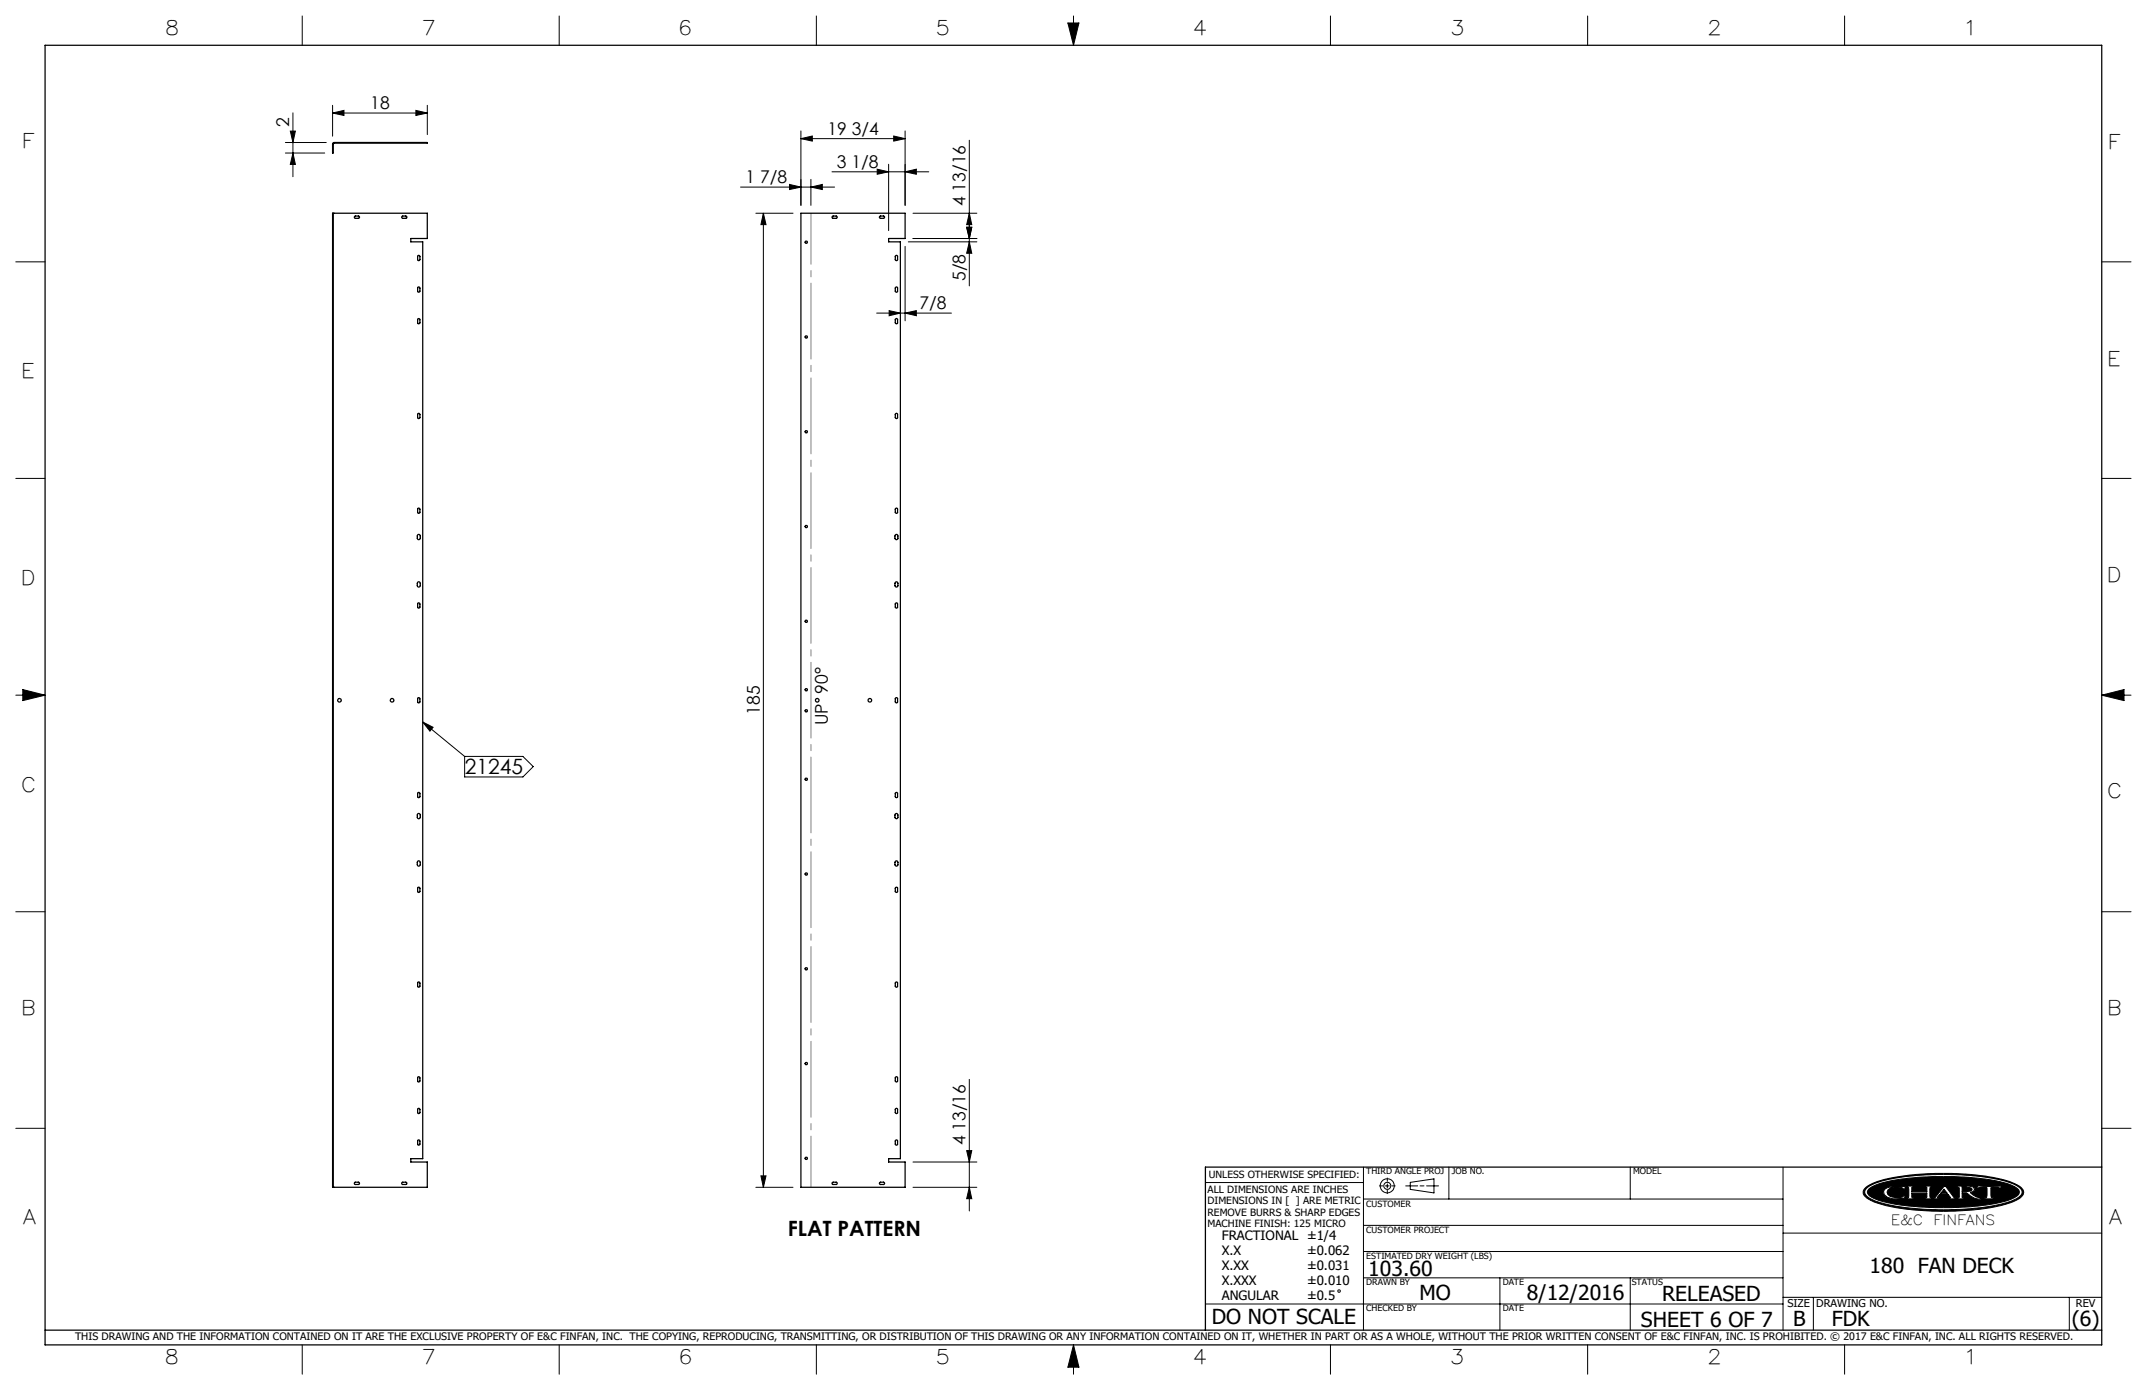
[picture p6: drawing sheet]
<svg xmlns="http://www.w3.org/2000/svg" width="432mm" height="279mm" viewBox="0 0 432 279" stroke-linecap="round" stroke-linejoin="round" font-family="sans-serif">
<g fill="none" stroke="#000" stroke-width=".2">
<path d="M60.8 3.2v5.9M112.5 3.2v5.9M164.2 3.2v5.9M214.8 4.6h2.2l-1.1 4.5zM215.9 3.2v5.9M267.6 3.2v5.9M319.3 3.2v5.9M371 3.2v5.9M57.4 30.8h7.9M57.4 28.6h8.2M58.4 26.4h1l-.5 2.2zM58.9 30.8l.5 2.3h-1z"/>
<path d="M58.9 22.7v12.8M66.9 22.7l2.3-.5v1zM66.9 21.2v6.2M66.9 22.7h19M83.6 22.2l2.3 .5-2.3 .5zM85.9 21.2v5.9M148.9 37.6h19M158.8 37.1l2.3 .5-2.3 .5zM161.1 27.9l2.3-.6v1.1zM161.1 26.3v15M161.1 27.9h20.9M163.1 37.6l2.3-.5v1z"/>
<path d="M163.1 36.1v5.2M167.3 34.5h19.5M176.4 34l2.3 .5-2.3 .5zM178.7 33v13.4M179.7 27.3l2.3 .6-2.3 .5zM182 34.5l2.3-.5v1zM182 26.3v15M194.9 28.2v29.3M3.2 52.6h5.9M152 42.9h7.5M153.5 42.9l.6 2.3h-1.1zM153.5 42.9v195.8"/>
<path d="M182 49.5v15M182.7 48.6h13.8M183.6 47.9h12.9M183.6 42.9h12.9M194.4 45.7h1l-.5 2.2zM194.9 42.9l.5 2.3h-1zM194.9 48.6l.5 2.3h-1zM422.7 52.6h5.9M176.3 62.9h15M178.8 62.4l2.3 .5-2.3 .6zM182 62.9l2.3-.5v1.1zM3.2 96.2h5.9"/>
<path d="M422.7 96.2h5.9M3.2 139.7h5.9M4.6 138.6l4.5 1.1-4.5 1.1zM422.7 139.7h5.9M422.7 139.7l4.5-1.1v2.2zM85 145.1l8.5 6.9M85 145.1l2.1 1.1-.6 .8zM93.5 152h11.7l2 2.1-2 2.1h-11.7zM3.2 183.3h5.9M422.7 183.3h5.9M194.9 217v26.4M3.2 226.8h5.9"/>
<path d="M152 238.7h7.5M153 236.4h1.1l-.6 2.3zM183.6 238.7h12.9M183.6 233.6h12.9M194.4 231.3h1l-.5 2.3zM194.9 238.7l.5 2.2h-1zM242.4 237.7h31.8M274.2 234.6v32.8M277.4 238.4h.7M278.6 238.4h.8M279 236.8v.7M279 238v.8"/>
<path d="M279 239.3v.6M279.9 238.4h.7M282.7 238.4h2.4M283.6 237.7l4.8-.7v2.8l-4.8-.7zM285.6 238.4h.8M286.9 238.4h2.4M291.4 234.6v6.4M327.9 234.6v6.4M358.6 234.6v32.8M375.3 238.7a16.2 16.2 0 0 1 7.4-2.3 55.4 55.4 0 0 1 21.3 1.1l1.9 .8a1.36 1.36 0 0 1 1.1 1.1 1.36 1.36 0 0 1-.7 1.4 23 23 0 0 1-9.9 2.4l-.5 .1a53.3 53.3 0 0 1-18.2-1.4 4.1 4.1 0 0 1-3-2 1.17 1.17 0 0 1 .6-1.2zM375.4 238.9a12.3 12.3 0 0 1 6-2.1 59.4 59.4 0 0 1 22.1 .7 4.5 4.5 0 0 1 3.1 1.9 1.36 1.36 0 0 1-.9 1.5 27.8 27.8 0 0 1-10.4 2.1l-1.1 .1a48.8 48.8 0 0 1-17.3-1.8l-1.5-.9a.94 .94 0 0 1 0-1.5zM375.8 239a15.4 15.4 0 0 1 7.6-2.1l3.6-.3 3.3-.1a44.5 44.5 0 0 1 14.2 1.7l.8 .4a1.03 1.03 0 0 1 .8 1 1.03 1.03 0 0 1-.8 1 25.5 25.5 0 0 1-9.5 2l-5 .1a43.6 43.6 0 0 1-13.5-1.6l-1.3-.8a.79 .79 0 0 1-.2-1.3z"/>
<path d="M379 239.1a5 5 0 0 1 3.5-.6h.7l-.2 .6-.5-.4a3.4 3.4 0 0 0-2.8 .4l-.2 .5 .2 .5a3.1 3.1 0 0 0 2.8 .5l.4-.3h.3l-.2 .5-.7 .1a3.6 3.6 0 0 1-3.3-.8l-.2-.6zM383.5 238.4h1.6v.2l-.6 .1v.8h3v-.8l-.5-.1v-.2h1.5v.2l-.3 .1-.1 .4 .1 1.5v.1l.3 .1v.2h-1.5v-.2h.4l.1-.2v-.8h-3v.8l.1 .2h.5v.2h-1.6v-.2l.3-.1 .1-.1v-1.5v-.4l-.4-.1zM391 239l.6 .9h-1.3zM391 238.4h.3l1.7 2.3 .5 .1v.2h-1.6v-.2l.4-.1-.5-.6h-1.7l-.5 .7h.6v.2h-1.5v-.2l.5-.1zM393.6 238.4h2.3l.9 .2 .3 .4-.2 .5-.7 .2 1.2 .9 1.1 .2v.2a4.2 4.2 0 0 1-2.9-1.1l-1-.1v.9l.6 .1v.2h-1.6v-.2h.3l.2-.2v-1.8l-.5-.2zM394.6 238.6h.9l.9 .2 .2 .3-.2 .3-1.8 .1zM397.9 238.3l1 .2 3.7-.1-.3 .5h-.2l-.1-.2h-1.6l.1 1.9 .6 .2v.2h-2.2v-.2l.7-.2v-1.8l-1.6-.1-.2 .2h-.3zM402.1 238.9h.1M422.7 226.8h5.9M274.2 256.9h84.4M274.2 251.6h84.4M274.2 246.3h84.4"/>
<path d="M274.2 241h84.4M301.7 256.9v10.5M327.9 256.9v10.5M358.6 247.9h64.1M60.8 270.3v5.9M112.5 270.3v5.9M164.2 270.3v5.9M215.9 270.3v5.9M215.9 270.3l1.1 4.5h-2.2zM242.4 262.1h116.2M267.6 270.3v5.9M319.3 270.3v5.9"/>
<path d="M358.6 260.8h64.1M364.7 260.8v6.6M371 270.3v5.9M416.2 260.8v6.6"/>
<circle cx="279" cy="238.4" r=".71"/>
<circle cx="279" cy="238.4" r="1.41"/>
<circle cx="269.3" cy="259.5" r=".25"/>
</g>
<g fill="none" stroke="#000" stroke-width=".25">
<path d="M9.1 9.1h413.6v261.2h-413.6zM67 28.7l18.9-.1v.2h-18.7l-.2 .1v1.9h-.1v-1.9zM67 42.9h18.9v5h-3.3v.7h2.4v184.3h-2.4v.7h3.3v5.1h-18.9M67 42.9h-.1v195.8h.1M67 42.9v195.8M71.3 43.5l.8-.1 .2 .3-.2 .2h-.7l-.1-.2zM80.9 43.5l.8-.1 .1 .3-.1 .2h-.7l-.2-.2zM84 57.8l.1-.1 .3 .1 .1 .7-.2 .2-.3-.1zM84 51.4l.1-.1 .3 .1 .1 .8-.2 .2-.3-.1zM161.1 42.9h20.9v5h-3.3v.7h2.4v184.3h-2.4v.7h3.3v5.1h-20.9zM167.4 43.5l.8-.1 .2 .3-.2 .2h-.7zM176.9 43.5l.8-.1 .2 .3-.2 .2h-.7z"/>
<path d="M180.1 51.4l.1-.1 .3 .1v.9l-.1 .1-.3-.2zM180.1 57.7l.4 .1v.8l-.1 .1-.3-.1zM84 64.1l.1-.1 .3 .1 .1 .8-.2 .2-.3-.1zM180.1 64.1h.4v.9l-.1 .1-.3-.2zM84 83.2l.1-.1 .3 .1 .1 .7-.2 .2-.3-.1zM180.1 83.2l.1-.1 .3 .1v.8l-.1 .1-.3-.1zM84 107.5l.3-.1 .2 .2v.6l-.2 .3-.4-.2zM84 117.1l.3-.2 .2 .2v.6l-.2 .3-.4-.2zM84 102.2l.1-.1 .3 .1 .1 .8-.2 .2-.3-.1zM180.1 107.5l.3-.1 .2 .3v.6l-.2 .2-.3-.1-.1-.2zM180.1 117.1l.3-.2 .2 .3v.6l-.2 .2-.3-.1-.1-.2zM180.1 102.2l.1-.1 .3 .1v.9l-.1 .1-.3-.2z"/>
<path d="M84 121.3l.1-.1 .3 .1 .1 .7-.2 .2-.3-.1zM180.1 121.3l.1-.1 .3 .1v.8l-.1 .1-.3-.1zM84 140.3l.1-.1 .3 .1 .1 .8-.2 .2-.3-.1zM84 159.3h.3l.2 .2v.6l-.2 .2-.3-.1zM180.1 140.3h.4v.9l-.1 .1-.3-.2zM180.1 159.3l.4 .1v.8l-.1 .1-.3-.1zM84 163.6l.3-.1 .2 .2v.6l-.2 .3-.4-.2zM84 173.1l.3-.1 .2 .2v.6l-.2 .3-.4-.2zM84 178.4l.3-.1 .2 .3v.6l-.2 .2-.3-.1zM180.1 163.6l.3-.1 .2 .3v.6l-.2 .2-.3-.1-.1-.2zM180.1 173.1l.3-.1 .2 .3v.6l-.2 .2-.3-.1-.1-.2zM180.1 178.4h.4v.9l-.1 .1-.3-.2z"/>
<path d="M84 197.4h.3l.2 .2v.6l-.2 .2-.3-.1zM180.1 197.4l.4 .1v.8l-.1 .1-.3-.1zM84 216.5l.1-.1 .3 .1 .1 .8-.2 .2-.3-.1zM180.1 216.5h.4v.9l-.1 .1-.3-.2zM71.4 237.7l.7-.1 .2 .3-.2 .2h-.7l-.1-.2zM80.9 237.7l.8-.1 .1 .3-.1 .2h-.7l-.2-.2zM84 229.2l.1-.1 .3 .1 .1 .8-.2 .2-.3-.1zM84 222.9l.1-.1 .3 .1 .1 .7-.2 .2-.3-.1zM167.4 237.7l.8-.1 .2 .3-.2 .2h-.7zM176.9 237.7l.8-.1 .2 .3-.2 .2h-.7zM180.1 222.8l.4 .1v.8l-.1 .1-.3-.1zM180.1 229.2h.4v.9l-.1 .1-.3-.2z"/>
<path d="M422.7 234.6h-180.3v32.8M9.1 267.4h413.6"/>
<circle cx="162.2" cy="48.7" r=".24"/>
<circle cx="162.2" cy="67.7" r=".24"/>
<circle cx="162.2" cy="86.8" r=".24"/>
<circle cx="162.2" cy="105.8" r=".24"/>
<circle cx="162.2" cy="124.9" r=".24"/>
<circle cx="162.2" cy="138.6" r=".24"/>
<circle cx="68.3" cy="140.8" r=".37"/>
<circle cx="78.9" cy="140.8" r=".37"/>
<circle cx="162.2" cy="142.9" r=".24"/>
<circle cx="162.2" cy="156.6" r=".24"/>
<circle cx="164.4" cy="140.8" r=".36"/>
<circle cx="174.9" cy="140.8" r=".36"/>
<circle cx="162.2" cy="175.7" r=".24"/>
<circle cx="162.2" cy="194.7" r=".24"/>
<circle cx="162.2" cy="213.8" r=".24"/>
<circle cx="162.2" cy="232.8" r=".24"/>
</g>
<g fill="#000">
<path d="M383.5 238.4v.2h.3l.1 .2v1.8l-.1 .1-.3 .1v.2h1.6v-.2h-.5l-.1-.2v-.8h3v.9l-.5 .1v.2h1.5v-.2l-.3-.1-.1-.2v-1.6l.1-.3h.3v-.2h-1.5v.2l.5 .1v.8h-3v-.8l.6-.1v-.2zM391 238.4l-1.8 2.3-.5 .1v.2h1.5v-.2h-.6l.5-.7h1.7l.5 .6-.4 .1v.2h1.6v-.2l-.5-.1-1.7-2.3zM393.6 238.4v.2l.5 .2v1.8l-.2 .2h-.3v.2h1.6v-.2l-.6-.1v-.9l1 .1a3.7 3.7 0 0 0 2.9 1.1v-.2a3.4 3.4 0 0 1-2.3-1.1 .68 .68 0 0 0 .8-.2 .68 .68 0 0 0 0-.8l-.7-.3zM397.9 238.3l-.4 .6h.3l.2-.2 1.6 .1v1.8l-.2 .2h-.5v.2h2.2v-.2h-.5l-.2-.3v-1.7l1.6-.1 .1 .2h.2l.3-.5-4 .1zM375.8 239a13.3 13.3 0 0 1 6.5-2l2.7-.3 3.8-.2 7.5 .2a24.3 24.3 0 0 1 9.1 2 1.01 1.01 0 0 1 .7 .9 1.01 1.01 0 0 1-.7 1 21.9 21.9 0 0 1-8.6 1.9l-3.9 .2h-4.1l-3.8-.2a21.2 21.2 0 0 1-8.8-2l-.4-.3-.2-.5zM379.1 239a1.04 1.04 0 0 0 .7 1.7 7 7 0 0 0 3.2 .1l.2-.5h-.3l-.5 .4a2.56 2.56 0 0 1-2.8-.8 1.28 1.28 0 0 1 1.4-1.3h.2a1.49 1.49 0 0 1 1.4 .2l.4 .3 .2-.6h-.6a4.7 4.7 0 0 0-3.5 .5zM375.3 238.7a17.5 17.5 0 0 1 7.8-2.4l5.1-.4h4.8a34.5 34.5 0 0 1 12.5 2.2l.4 .2a1.36 1.36 0 0 1 .9 2 9.1 9.1 0 0 1-5.1 2.2l-.4 .1a58.1 58.1 0 0 1-23.1-.6 5.6 5.6 0 0 1-3.4-1.9v-.8zM375.3 238.9a1.14 1.14 0 0 0 .6 1.9 24 24 0 0 0 9.3 2.1l4.6 .3 3.7-.1a33.7 33.7 0 0 0 11.9-2.1l.4-.2a1.19 1.19 0 0 0 .9-1.2 1.19 1.19 0 0 0-.9-1.1 21.6 21.6 0 0 0-8.8-2.1l-5.1-.3-4.7 .1a30.2 30.2 0 0 0-11.1 2.1z" fill-rule="evenodd"/>
<path d="M215.9 270.3l-1.1 4.5h2.2zM214.8 4.6h2.2l-1.1 4.5zM4.6 138.6l4.5 1.1-4.5 1.1zM422.7 139.7l4.5-1.1v2.2zM391 239l-.7 .9h1.3zM394.6 238.6v.9l1.7-.1a.38 .38 0 0 0 .3-.4 .38 .38 0 0 0-.5-.3z" fill-rule="evenodd"/>
</g>
<path d="M163.1 238.6v-195.8" fill="none" stroke="#808080" stroke-width=".2" stroke-dasharray="15.2 1.3 1.3 1.3" stroke-dashoffset="5"/>
<g fill="#000">
<path d="M85 145.1l2.1 1.1-.6 .8z"/>
<path d="M58.9 30.8l.5 2.3h-1zM58.4 26.4h1l-.5 2.2z"/>
<path d="M66.9 22.7l2.3-.5v1zM83.6 22.2l2.3 .5-2.3 .5z"/>
<path d="M161.1 27.9l2.3-.6v1.1zM179.7 27.3l2.3 .6-2.3 .5z"/>
<path d="M194.4 45.7h1l-.5 2.2zM194.9 48.6l.5 2.3h-1zM153.5 42.9l.6 2.3h-1.1zM153 236.4h1.1l-.6 2.3z"/>
<path d="M182 62.9l2.3-.5v1.1zM178.8 62.4l2.3 .5-2.3 .6zM182 34.5l2.3-.5v1zM176.4 34l2.3 .5-2.3 .5zM163.1 37.6l2.3-.5v1zM158.8 37.1l2.3 .5-2.3 .5z"/>
<path d="M194.9 238.7l.5 2.2h-1zM194.4 231.3h1l-.5 2.3zM194.4 45.7h1l-.5 2.2zM194.9 42.9l.5 2.3h-1z"/>
</g>
<g font-size="4.2">
<text x="93.5" y="155.6">21245</text>
<text x="158.4" y="248.5">FLAT PATTERN</text>
<text x="275.2" y="256.5">103.60</text>
<text x="376" y="255.9">180 FAN DECK</text>
<text x="285.5" y="261.4">MO</text>
<text x="307.1" y="261.3">8/12/2016</text>
<text x="334.3" y="261.6">RELEASED</text>
<text x="243.7" y="266.1">DO NOT SCALE</text>
<text x="330" y="266.7">SHEET 6 OF 7</text>
<text x="360.6" y="266.5">B</text>
<text x="368.4" y="266.6">FDK</text>
<text x="416.7" y="266.5">(6)</text>
</g>
<g font-size="4">
<text x="33.6" y="7.1">8</text>
<text x="85.2" y="7.1">7</text>
<text x="137" y="7.1">6</text>
<text x="188.6" y="7.1">5</text>
<text x="240.3" y="7.1">4</text>
<text x="292.1" y="7.1">3</text>
<text x="343.8" y="7.1">2</text>
<text x="395.7" y="7.1">1</text>
<text x="4.9" y="29.8">F</text>
<text x="424.5" y="29.9">F</text>
<text x="4.8" y="76">E</text>
<text x="424.3" y="73.5">E</text>
<text x="4.7" y="117.7">D</text>
<text x="424.2" y="116.9">D</text>
<text x="4.7" y="159.3">C</text>
<text x="424.2" y="160.4">C</text>
<text x="4.8" y="204">B</text>
<text x="424.3" y="204">B</text>
<text x="4.8" y="246.1">A</text>
<text x="424.3" y="246">A</text>
<text x="33.6" y="274.3">8</text>
<text x="85.2" y="274.3">7</text>
<text x="137" y="274.3">6</text>
<text x="188.6" y="274.3">5</text>
<text x="240.3" y="274.3">4</text>
<text x="292.1" y="274.3">3</text>
<text x="343.8" y="274.3">2</text>
<text x="395.8" y="274.3">1</text>
</g>
<g font-size="3.5">
<text x="74.5" y="21.9">18</text>
<text x="58.2" y="25.6" transform="rotate(-90 58.2 25.6)">2</text>
<text x="166.4" y="27.1">19 3/4</text>
<text x="168.3" y="33.7">3 1/8</text>
<text x="149.9" y="36.8">1 7/8</text>
<text x="194.2" y="41.4" transform="rotate(-90 194.2 41.4)">4 13/16</text>
<text x="194.2" y="56.5" transform="rotate(-90 194.2 56.5)">5/8</text>
<text x="184.9" y="62.2">7/8</text>
<text x="152.8" y="143.7" transform="rotate(-90 152.8 143.7)">185</text>
<text x="166.5" y="145.8" transform="rotate(-90 166.5 145.8)">UP 90°</text>
<text x="194.2" y="230.2" transform="rotate(-90 194.2 230.2)">4 13/16</text>
</g>
<g font-size="2.8">
<text x="380.3" y="246.2">E&amp;C</text>
<text x="388.9" y="246.2">FINFANS</text>
</g>
<g font-size="2.6">
<text x="245.7" y="249.3">FRACTIONAL ±1/4</text>
<text x="245.7" y="252.3">X.X</text>
<text x="245.7" y="255.3">X.XX</text>
<text x="262.9" y="252.3">±0.062</text>
<text x="262.9" y="255.3">±0.031</text>
<text x="245.7" y="258.3">X.XXX</text>
<text x="245.7" y="261.3">ANGULAR</text>
<text x="262.9" y="258.3">±0.010</text>
<text x="262.9" y="261.3">±0.5</text>
</g>
<g font-size="2.2">
<text x="359.5" y="262.8">SIZE</text>
<text x="365.3" y="262.7">DRAWING NO.</text>
<text x="417.5" y="262.8">REV</text>
</g>
<text font-size="2.1" x="15.1" y="269.4">THIS DRAWING AND THE INFORMATION CONTAINED ON IT ARE THE EXCLUSIVE PROPERTY OF E&amp;C FINFAN, INC. THE COPYING, REPRODUCING, TRANSMITTING, OR DISTRIBUTION OF THIS DRAWING OR ANY INFORMATION CONTAINED ON IT, WHETHER IN PART OR AS A WHOLE, WITHOUT THE PRIOR WRITTEN CONSENT OF E&amp;C FINFAN, INC. IS PROHIBITED. © 2017 E&amp;C FINFAN, INC. ALL RIGHTS RESERVED.</text>
<g font-size="2">
<text x="242.9" y="239.8">ALL DIMENSIONS ARE INCHES</text>
<text x="243.1" y="236.8">UNLESS OTHERWISE SPECIFIED:</text>
<text x="242.9" y="242.1">DIMENSIONS IN [ ] ARE METRIC</text>
<text x="242.9" y="244.4">REMOVE BURRS &amp; SHARP EDGES</text>
<text x="242.9" y="246.7">MACHINE FINISH: 125 MICRO</text>
</g>
<g font-size="1.7">
<text x="274.8" y="236.1">THIRD ANGLE PROJ</text>
<text x="292" y="236.1">JOB NO.</text>
<text x="328.5" y="236.1">MODEL</text>
<text x="274.8" y="242.5">CUSTOMER</text>
<text x="274.8" y="247.8">CUSTOMER PROJECT</text>
<text x="274.8" y="253.1">ESTIMATED DRY WEIGHT (LBS)</text>
<text x="274.8" y="258.3">DRAWN BY</text>
<text x="274.8" y="263.6">CHECKED BY</text>
<text x="302.2" y="263.6">DATE</text>
<text x="302.2" y="258.3">DATE</text>
<text x="328.2" y="258.3">STATUS</text>
</g>
</svg>
